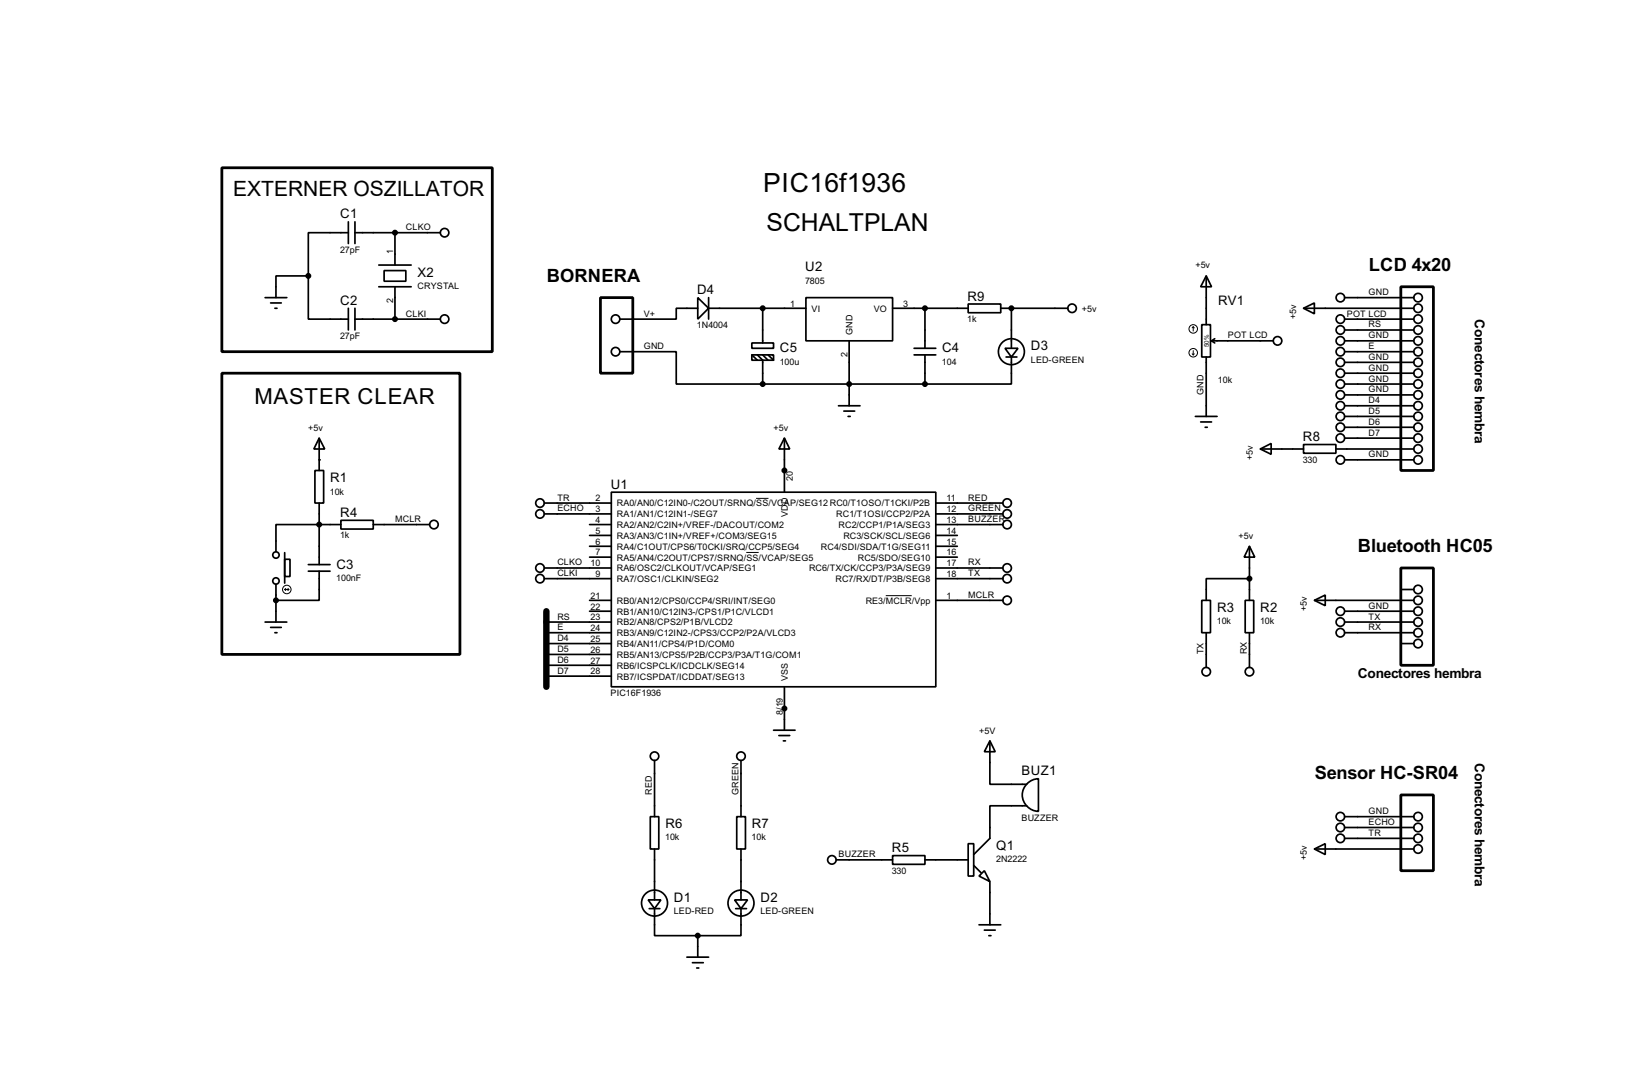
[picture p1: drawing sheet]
<svg xmlns="http://www.w3.org/2000/svg" width="383mm" height="256mm" viewBox="0 0 383 256" stroke-linecap="round" stroke-linejoin="round" font-family="sans-serif">
<path d="M128.3 143.6v17.7" fill="none" stroke="#000" stroke-width="1.5"/>
<g fill="none" stroke="#000" stroke-width=".4">
<path d="M81.8 54.7h-9.4v10.1M81.8 52.1v5.1M83.4 54.7h20M83.4 52.1v5.1M92.8 54.7v7.6M62.3 69.9h5.1M63.6 71.2h2.5M64.6 72.4h.5M72.4 64.8v10.2h9.4M72.4 64.8h-7.6v5.1M81.8 72.4v5.1M83.4 75h20"/>
<path d="M83.4 72.4v5.1M89 62.3h7.6M89 67.4h7.6M90.2 63.6h5.1v2.5h-5.1zM92.8 67.4v7.6M163.9 69.9l2.5 2.5-2.5 2.6zM163.9 72.4h-5.1v2.6h-13.2M166.4 72.4h12.7M166.4 69.9v5.1M189.3 72.4h-10.2v8.2M189.3 69.9h20.3v10.2h-20.3zM209.6 72.4h17.8"/>
<path d="M217.2 72.4v9.4M227.4 71.4h7.6v2.1h-7.6zM235 72.4h15.8M237.5 72.4v9.4M282.2 76.3h2.1v7.6h-2.1zM283.3 64.8l1.2 2.6h-2.5zM283.3 64.8v11.5M285.3 79.6l-.8 .5M306.1 72.4h25.9M306.1 72.4l2.6-1.2v2.5zM315.8 75h16.2M315.8 77.5h16.2"/>
<path d="M315.8 69.9h16.2M145.6 82.6h13.2v7.6h20.3M176.6 83.4l1.3 1.2M176.6 80.6h5.1v1.2h-5.1zM176.6 83.4h5.1v1.2h-5.1zM177.9 83.4l1.2 1.2v5.6h38.1M179.1 83.4l1.3 1.2M180.4 83.4l1.3 1.2M196.9 95.3h5.1M198.2 96.6h2.5M199.2 97.8h.5M199.4 80.1v15.2"/>
<path d="M214.7 83.4h5.1M214.7 81.8h5.1M217.2 83.4v6.8M236 81.8h3.1l-1.6 2.1zM236.3 83.9h2.5M237.5 83.9v6.3h-20.3M280.7 97.8h5.1M282 99.1h2.5M283.3 83.9v13.9M284.5 80.1h14.5M284.5 80.1l.8 .5M315.8 80.1h16.2"/>
<path d="M315.8 82.6h16.2M315.8 85.1h16.2M315.8 87.7h16.2M315.8 90.2h16.2M315.8 92.8h16.2M315.8 95.3h16.2M315.8 97.8h16.2M74 110.5h2v7.7h-2zM75 102.9v7.6M75 118.2v14.4M75 102.9l1.3 2.6h-2.6zM127.8 118.2h15.8"/>
<path d="M143.6 115.6h76.2v45.7h-76.2zM184.2 102.9v12.7M184.2 102.9l1.3 2.6h-2.6zM219.8 118.2h15.7M283 100.4h.5M296 105.5h10.1M296 105.5l2.5-1.3v2.5zM306.1 104.4h7.6v2.1h-7.6zM313.7 105.5h18.3M315.8 100.4h16.2M315.8 102.9h16.2M315.8 108h16.2"/>
<path d="M64.8 137.2v8.9M66.9 131.4h1.2v4h-1.2zM66.9 129.8v7.2M72.4 134.2h5.1M72.4 132.6h5.1M75 134.2v6.8h-10.2M80.1 122.2h7.6v2.1h-7.6zM80.1 123.2h-15.3v6.4M87.7 123.2h13.2M127.8 120.7h15.8M127.8 135.9h15.8M127.8 133.4h15.8"/>
<path d="M138.5 123.2h5.1M138.5 130.9h5.1M138.5 125.8h5.1M138.5 128.3h5.1M219.8 123.2h15.7M219.8 120.7h15.7M219.8 135.9h15.7M219.8 133.4h15.7M219.8 130.9h5M219.8 125.8h5M219.8 128.3h5M293.4 128.3l1.3 2.6h-2.5z"/>
<path d="M293.4 135.9h-10.1v5.1M293.4 128.3v12.7M329 138.5h3M62.3 146.1h5.1M63.6 147.4h2.5M64.6 148.6h.5M128.3 146.1h15.3M128.3 148.6h15.3M128.3 158.8h15.3M128.3 156.3h15.3M128.3 153.7h15.3M128.3 151.2h15.3"/>
<path d="M138.5 141h5.1M138.5 143.6h5.1M219.8 141h15.7M282.2 141h2.1v7.6h-2.1zM283.3 148.6v8.2M292.4 141h2v7.6h-2zM293.4 148.6v8.2M308.7 141h23.3M308.7 141l2.5-1.2v2.5zM315.8 143.6h16.2M315.8 146.1h16.2M315.8 148.6h16.2"/>
<path d="M329 151.2h3M153.7 178.6v13.2M174 178.6v13.2M181.7 171.5h5M182.9 172.8h2.6M184 174h.5M184.2 161.3v10.2M232.5 174l1.2 2.6h-2.5zM232.5 174v10.2h8.6M152.7 191.8h2v7.6h-2zM153.7 199.4v12M173 191.8h2.1v7.6h-2.1z"/>
<path d="M174 199.4v12M227.4 198.2h1.3v7.6h-1.3zM241.1 189.3h-8.6v7.6l-3.8 3.8M241.2 184.1a3.8 3.8 0 0 1 2.7-1.2v7.7a3.8 3.8 0 0 1-3.5-2.4 3.8 3.8 0 0 1 .8-4.1zM308.7 199.4h23.3M308.7 199.4l2.5-1.2v2.5zM315.8 191.8h16.2M315.8 196.9h16.2M315.8 194.4h16.2M152.2 211.4h3l-1.5 2zM152.5 213.4h2.5M153.7 213.4v6.4h10.2"/>
<path d="M163.9 219.8v5M172.5 211.4h3.1l-1.6 2zM172.8 213.4h2.5M174 213.4v6.4h-10.1M196.4 202h13.2M209.6 201h7.6v2h-7.6zM217.2 202h10.2M228.7 203.3l1.7 1.7M229.9 217.2h5.1M229.9 205.8l1.3-1.3 1.3 2.6zM231.2 218.5h2.5M232.2 219.8h.5"/>
<path d="M232.5 207.1v10.1M161.3 224.8h5.1M162.6 226.1h2.6M163.6 227.4h.5"/>
<circle cx="104.4" cy="54.7" r="1"/>
<circle cx="104.4" cy="75" r="1"/>
<circle cx="144.5" cy="75" r="1"/>
<circle cx="251.7" cy="72.4" r="1"/>
<circle cx="314.7" cy="75" r="1"/>
<circle cx="314.7" cy="77.5" r="1"/>
<circle cx="314.7" cy="69.9" r="1"/>
<circle cx="333" cy="69.9" r="1"/>
<circle cx="333" cy="72.4" r="1"/>
<circle cx="333" cy="75" r="1"/>
<circle cx="333" cy="77.5" r="1"/>
<circle cx="144.5" cy="82.6" r="1"/>
<circle cx="237.5" cy="82.6" r="3.1"/>
<circle cx="300" cy="80.1" r="1"/>
<circle cx="314.7" cy="80.1" r="1"/>
<circle cx="314.7" cy="85.1" r="1"/>
<circle cx="314.7" cy="90.2" r="1"/>
<circle cx="314.7" cy="97.8" r="1"/>
<circle cx="314.7" cy="87.7" r="1"/>
<circle cx="314.7" cy="95.3" r="1"/>
<circle cx="314.7" cy="92.8" r="1"/>
<circle cx="314.7" cy="82.6" r="1"/>
<circle cx="333" cy="92.8" r="1"/>
<circle cx="333" cy="80.1" r="1"/>
<circle cx="333" cy="85.1" r="1"/>
<circle cx="333" cy="82.6" r="1"/>
<circle cx="333" cy="87.7" r="1"/>
<circle cx="333" cy="90.2" r="1"/>
<circle cx="333" cy="95.3" r="1"/>
<circle cx="333" cy="97.8" r="1"/>
<circle cx="126.8" cy="118.2" r="1"/>
<circle cx="236.5" cy="118.2" r="1"/>
<circle cx="314.7" cy="102.9" r="1"/>
<circle cx="314.7" cy="108" r="1"/>
<circle cx="314.7" cy="100.4" r="1"/>
<circle cx="333" cy="102.9" r="1"/>
<circle cx="333" cy="100.4" r="1"/>
<circle cx="333" cy="108" r="1"/>
<circle cx="333" cy="105.5" r="1"/>
<circle cx="64.8" cy="136.5" r=".75"/>
<circle cx="64.8" cy="130.4" r=".75"/>
<circle cx="101.9" cy="123.2" r="1"/>
<circle cx="126.8" cy="135.9" r="1"/>
<circle cx="126.8" cy="133.4" r="1"/>
<circle cx="126.8" cy="120.7" r="1"/>
<circle cx="236.5" cy="133.4" r="1"/>
<circle cx="236.5" cy="120.7" r="1"/>
<circle cx="236.5" cy="135.9" r="1"/>
<circle cx="236.5" cy="123.2" r="1"/>
<circle cx="333" cy="138.5" r="1"/>
<circle cx="236.5" cy="141" r="1"/>
<circle cx="283.2" cy="157.8" r="1"/>
<circle cx="293.4" cy="157.8" r="1"/>
<circle cx="314.7" cy="143.6" r="1"/>
<circle cx="314.7" cy="148.6" r="1"/>
<circle cx="314.7" cy="146.1" r="1"/>
<circle cx="333" cy="141" r="1"/>
<circle cx="333" cy="143.6" r="1"/>
<circle cx="333" cy="148.6" r="1"/>
<circle cx="333" cy="151.2" r="1"/>
<circle cx="333" cy="146.1" r="1"/>
<circle cx="153.7" cy="177.6" r="1"/>
<circle cx="174" cy="177.6" r="1"/>
<circle cx="314.7" cy="194.4" r="1"/>
<circle cx="314.7" cy="191.8" r="1"/>
<circle cx="314.7" cy="196.9" r="1"/>
<circle cx="333" cy="194.4" r="1"/>
<circle cx="333" cy="199.4" r="1"/>
<circle cx="333" cy="191.8" r="1"/>
<circle cx="333" cy="196.9" r="1"/>
<circle cx="153.7" cy="212.1" r="3.1"/>
<circle cx="174" cy="212.1" r="3.1"/>
<circle cx="195.3" cy="202" r="1"/>
</g>
<g fill="#000">
<circle cx="237.5" cy="72.4" r=".2"/>
<circle cx="75" cy="108" r=".2"/>
</g>
<g fill="none" stroke="#000" stroke-width=".23">
<path d="M280.2 76.8l-.2 .2M280.2 76.8l.3 .2M280.2 76.8v1M280 83.1l.2 .3M280.2 82.4v1M280.5 83.1l-.3 .3M177.6 117.1h2.9M66.9 138.5h1M66.9 138.5l.2 .2M67.1 138.2l-.2 .3M67.6 138.2l.3 .3-.3 .2M175.3 129.8h2.9"/>
<path d="M208 139.9h6.1"/>
<circle cx="280.2" cy="77.3" r="1"/>
<circle cx="280.2" cy="82.9" r="1"/>
<circle cx="67.3" cy="138.5" r="1"/>
</g>
<g fill="#000" stroke="#000" stroke-width=".4">
<circle cx="92.7" cy="54.7" r=".5"/>
<circle cx="72.4" cy="64.8" r=".5"/>
<circle cx="92.7" cy="75" r=".5"/>
<circle cx="179.1" cy="72.4" r=".5"/>
<circle cx="217.2" cy="72.4" r=".5"/>
<circle cx="237.5" cy="72.4" r=".5"/>
<circle cx="179.1" cy="90.2" r=".5"/>
<circle cx="199.4" cy="90.2" r=".5"/>
<circle cx="217.2" cy="90.2" r=".5"/>
<circle cx="184.2" cy="110.5" r=".5"/>
<circle cx="74.9" cy="123.2" r=".5"/>
<circle cx="293.4" cy="135.9" r=".5"/>
<circle cx="64.8" cy="141" r=".5"/>
<circle cx="184.2" cy="166.4" r=".5"/>
<circle cx="163.8" cy="219.8" r=".5"/>
</g>
<path d="M52.1 39.4h63.5v43.2h-63.5zM141 69.9h7.6v17.8h-7.6zM329 67.4h7.6v43.1h-7.6zM52.1 87.7h55.9v66h-55.9zM329 133.4h7.6v22.9h-7.6zM329 186.7h7.6v17.8h-7.6z" fill="none" stroke="#000" stroke-width=".65"/>
<text font-size="6.9" x="179.2" y="45.1">PIC16f1936</text>
<g font-size="5.8">
<text x="180" y="54.3">SCHALTPLAN</text>
<text x="59.8" y="94.9">MASTER CLEAR</text>
</g>
<text font-size="4.9" x="54.7" y="46">EXTERNER OSZILLATOR</text>
<g font-size="4.8">
<text x="321.4" y="63.6">LCD 4x20</text>
<text x="128.4" y="66.2">BORNERA</text>
<text x="318.9" y="129.7">Bluetooth HC05</text>
<text x="308.7" y="183.1">Sensor HC-SR04</text>
</g>
<g font-size="3.6">
<text x="346.3" y="75" transform="rotate(90 346.3 75)">Conectores hembra</text>
<text x="318.9" y="159.2">Conectores hembra</text>
<text x="346.3" y="179.2" transform="rotate(90 346.3 179.2)">Conectores hembra</text>
</g>
<g font-size="3.4">
<text x="79.9" y="51.3">C1</text>
<text x="98.1" y="64.9">X2</text>
<text x="189.1" y="63.7">U2</text>
<text x="79.9" y="71.6">C2</text>
<text x="163.7" y="69.1">D4</text>
<text x="227.2" y="70.6">R9</text>
<text x="286.1" y="71.6">RV1</text>
<text x="183.2" y="82.7">C5</text>
<text x="221.3" y="82.7">C4</text>
<text x="242.1" y="82.2">D3</text>
<text x="306" y="103.6">R8</text>
<text x="77.5" y="113.2">R1</text>
<text x="143.4" y="114.8">U1</text>
<text x="79.9" y="121.4">R4</text>
<text x="79" y="133.5">C3</text>
<text x="285.8" y="143.7">R3</text>
<text x="296" y="143.7">R2</text>
<text x="239.9" y="182.1">BUZ1</text>
<text x="156.3" y="194.5">R6</text>
<text x="176.6" y="194.5">R7</text>
<text x="209.5" y="200.1">R5</text>
<text x="234" y="199.6">Q1</text>
<text x="158.3" y="211.7">D1</text>
<text x="178.6" y="211.7">D2</text>
</g>
<g font-size="2.3">
<text x="79.9" y="59.4">27pF</text>
<text x="92.3" y="59.7" transform="rotate(-90 92.3 59.7)">1</text>
<text x="95.3" y="54">CLKO</text>
<text x="280.7" y="63.1">+5v</text>
<text x="92.3" y="71.1" transform="rotate(-90 92.3 71.1)">2</text>
<text x="98" y="67.8">CRYSTAL</text>
<text x="189.1" y="66.6">7805</text>
<text x="321.4" y="69.3">GND</text>
<text x="95.3" y="74.4">CLKI</text>
<text x="151.2" y="74.4">V+</text>
<text x="163.7" y="77.1">1N4004</text>
<text x="185.6" y="72">1</text>
<text x="190.6" y="73.2">VI</text>
<text x="205.2" y="73.2">VO</text>
<text x="212.1" y="72">3</text>
<text x="227.2" y="75.6">1k</text>
<text x="254" y="73.2">+5v</text>
<text x="304.4" y="75" transform="rotate(-90 304.4 75)">+5v</text>
<text x="316.3" y="74.4">POT LCD</text>
<text x="321.4" y="76.9">RS</text>
<text x="79.9" y="79.7">27pF</text>
<text x="151.2" y="82">GND</text>
<text x="199" y="83.7" transform="rotate(-90 199 83.7)">2</text>
<text x="200.2" y="78.7" transform="rotate(-90 200.2 78.7)">GND</text>
<text x="288.3" y="79.4">POT LCD</text>
<text x="321.4" y="79.4">GND</text>
<text x="321.4" y="82">E</text>
<text x="183.1" y="85.6">100u</text>
<text x="221.2" y="85.6">104</text>
<text x="242.1" y="85.1">LED-GREEN</text>
<text x="286" y="89.8">10k</text>
<text x="321.4" y="84.5">GND</text>
<text x="321.4" y="87">GND</text>
<text x="321.4" y="89.6">GND</text>
<text x="282.6" y="92.7" transform="rotate(-90 282.6 92.7)">GND</text>
<text x="321.4" y="92.1">GND</text>
<text x="321.4" y="94.7">D4</text>
<text x="72.4" y="101.1">+5v</text>
<text x="181.7" y="101.1">+5v</text>
<text x="321.4" y="97.2">D5</text>
<text x="321.4" y="99.7">D6</text>
<text x="294.2" y="108" transform="rotate(-90 294.2 108)">+5v</text>
<text x="321.4" y="102.3">D7</text>
<text x="321.4" y="107.4">GND</text>
<text x="186.2" y="113.1" transform="rotate(-90 186.2 113.1)">20</text>
<text x="305.9" y="108.6">330</text>
<text x="77.5" y="116.1">10k</text>
<text x="130.9" y="117.5">TR</text>
<text x="139.9" y="117.8">2</text>
<text x="144.8" y="118.9">RA0/AN0/C12IN0-/C2OUT/SRNQ/SS/VCAP/SEG12 RC0/T1OSO/T1CKI/P2B</text>
<text x="222.3" y="117.8">11</text>
<text x="227.4" y="117.5">RED</text>
<text x="92.8" y="122.6">MCLR</text>
<text x="130.9" y="120.1">ECHO</text>
<text x="139.9" y="120.3">3</text>
<text x="139.9" y="122.8">4</text>
<text x="139.9" y="125.4">5</text>
<text x="144.8" y="121.5">RA1/AN1/C12IN1-/SEG7</text>
<text x="144.8" y="124">RA2/AN2/C2IN+/VREF-/DACOUT/COM2</text>
<text x="185" y="121.4" transform="rotate(-90 185 121.4)">VDD</text>
<text x="196.4" y="121.5">RC1/T1OSI/CCP2/P2A</text>
<text x="196.9" y="124">RC2/CCP1/P1A/SEG3</text>
<text x="222.3" y="120.3">12</text>
<text x="222.3" y="122.8">13</text>
<text x="222.3" y="125.4">14</text>
<text x="227.4" y="122.6">BUZZER</text>
<text x="227.4" y="120.1">GREEN</text>
<text x="79.9" y="126.4">1k</text>
<text x="139.9" y="127.9">6</text>
<text x="139.9" y="130.5">7</text>
<text x="144.8" y="131.6">RA5/AN4/C2OUT/CPS7/SRNQ/SS/VCAP/SEG5</text>
<text x="144.8" y="126.5">RA3/AN3/C1IN+/VREF+/COM3/SEG15</text>
<text x="144.8" y="129.1">RA4/C1OUT/CPS6/T0CKI/SRQ/CCP5/SEG4</text>
<text x="192.8" y="129.1">RC4/SDI/SDA/T1G/SEG11</text>
<text x="198" y="126.5">RC3/SCK/SCL/SEG6</text>
<text x="201.4" y="131.6">RC5/SDO/SEG10</text>
<text x="222.3" y="127.9">15</text>
<text x="222.3" y="130.5">16</text>
<text x="290.9" y="126.5">+5v</text>
<text x="79" y="136.4">100nF</text>
<text x="130.9" y="135.3">CLKI</text>
<text x="130.9" y="132.8">CLKO</text>
<text x="138.7" y="133">10</text>
<text x="139.9" y="135.5">9</text>
<text x="144.8" y="136.7">RA7/OSC1/CLKIN/SEG2</text>
<text x="144.8" y="134.2">RA6/OSC2/CLKOUT/VCAP/SEG1</text>
<text x="190" y="134.2">RC6/TX/CK/CCP3/P3A/SEG9</text>
<text x="196.2" y="136.7">RC7/RX/DT/P3B/SEG8</text>
<text x="222.3" y="133">17</text>
<text x="222.3" y="135.5">18</text>
<text x="227.4" y="135.3">TX</text>
<text x="227.4" y="132.8">RX</text>
<text x="138.7" y="143.2">22</text>
<text x="138.7" y="140.6">21</text>
<text x="144.8" y="141.8">RB0/AN12/CPS0/CCP4/SRI/INT/SEG0</text>
<text x="203.3" y="141.8">RE3/MCLR/Vpp</text>
<text x="222.3" y="140.6">1</text>
<text x="227.4" y="140.4">MCLR</text>
<text x="306.9" y="143.6" transform="rotate(-90 306.9 143.6)">+5v</text>
<text x="321.4" y="142.9">GND</text>
<text x="130.9" y="148">E</text>
<text x="130.9" y="145.5">RS</text>
<text x="138.7" y="148.2">24</text>
<text x="138.7" y="145.7">23</text>
<text x="144.8" y="149.4">RB3/AN9/C12IN2-/CPS3/CCP2/P2A/VLCD3</text>
<text x="144.8" y="146.9">RB2/AN8/CPS2/P1B/VLCD2</text>
<text x="144.8" y="144.3">RB1/AN10/C12IN3-/CPS1/P1C/VLCD1</text>
<text x="285.8" y="146.6">10k</text>
<text x="295.9" y="146.6">10k</text>
<text x="321.4" y="145.5">TX</text>
<text x="321.4" y="148">RX</text>
<text x="130.9" y="155.6">D6</text>
<text x="130.9" y="153.1">D5</text>
<text x="130.9" y="150.5">D4</text>
<text x="138.7" y="155.9">27</text>
<text x="138.7" y="153.3">26</text>
<text x="138.7" y="150.8">25</text>
<text x="144.8" y="154.5">RB5/AN13/CPS5/P2B/CCP3/P3A/T1G/COM1</text>
<text x="144.8" y="151.9">RB4/AN11/CPS4/P1D/COM0</text>
<text x="282.6" y="153.7" transform="rotate(-90 282.6 153.7)">TX</text>
<text x="292.8" y="153.7" transform="rotate(-90 292.8 153.7)">RX</text>
<text x="130.9" y="158.2">D7</text>
<text x="138.7" y="158.4">28</text>
<text x="144.8" y="159.6">RB7/ICSPDAT/ICDDAT/SEG13</text>
<text x="144.8" y="157">RB6/ICSPCLK/ICDCLK/SEG14</text>
<text x="185" y="160" transform="rotate(-90 185 160)">VSS</text>
<text x="143.4" y="163.5">PIC16F1936</text>
<text x="183.8" y="167.9" transform="rotate(-90 183.8 167.9)">8/19</text>
<text x="229.9" y="172.3">+5V</text>
<text x="153.1" y="186.7" transform="rotate(-90 153.1 186.7)">RED</text>
<text x="173.4" y="186.7" transform="rotate(-90 173.4 186.7)">GREEN</text>
<text x="321.4" y="191.2">GND</text>
<text x="156.2" y="197.4">10k</text>
<text x="176.5" y="197.4">10k</text>
<text x="239.9" y="192.7">BUZZER</text>
<text x="321.4" y="196.3">TR</text>
<text x="321.4" y="193.8">ECHO</text>
<text x="196.9" y="201.3">BUZZER</text>
<text x="233.9" y="202.5">2N2222</text>
<text x="306.9" y="202" transform="rotate(-90 306.9 202)">+5v</text>
<text x="209.4" y="205.2">330</text>
<text x="158.2" y="214.7">LED-RED</text>
<text x="178.6" y="214.7">LED-GREEN</text>
</g>
<text font-size="1.6" x="283.9" y="81.5" transform="rotate(-90 283.9 81.5)">50%</text>
</svg>
